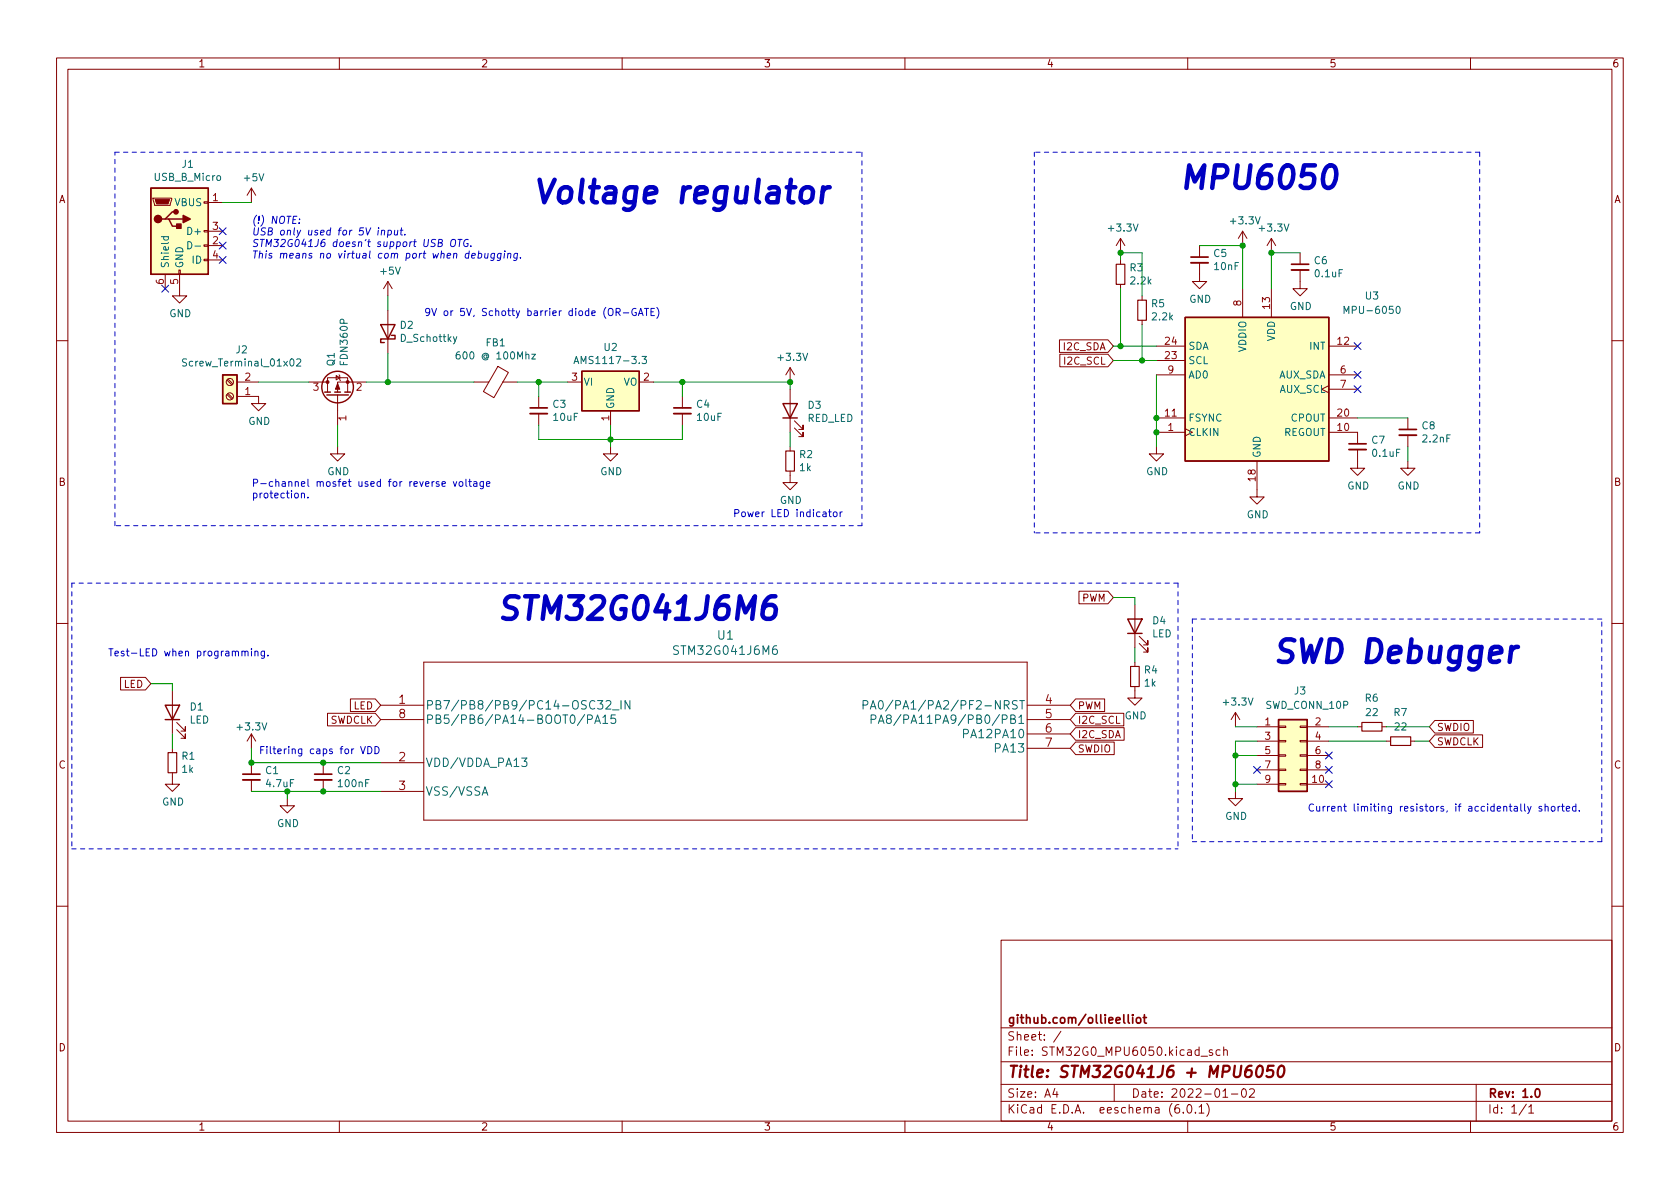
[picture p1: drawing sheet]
<svg xmlns="http://www.w3.org/2000/svg" width="297mm" height="210mm" viewBox="0 0 297 210" stroke-linecap="round" stroke-linejoin="round" font-family="sans-serif">
<g fill="none" stroke="#840000" stroke-width=".18">
<path d="M10 10.2h277v190.1h-277zM12 12.2h273v186.1h-273zM60 10.2v2M110 10.2v2M160 10.2v2M210 10.2v2M260 10.2v2M27.1 35h3.3v.3l-.3 1h-2.8zM36.1 35.7h.7v.2h-.7zM36.8 35.8h2.6M44.4 33.3v2.5M44.4 33.3l-.7 1.2"/>
<path d="M44.4 33.3l.8 1.2M29.2 48.5v2.5M31.6 47.7h.3v.8h-.3zM31.7 48.5v3.8h1.3l-1.3 1.3-1.2-1.3h1.2M36.1 45.8h.7v.3h-.7zM36.1 43.3h.7v.3h-.7zM36.1 40.8h.7v.2h-.7zM36.8 43.4h2.6M36.8 40.9h2.6M36.8 46h2.6M68.6 49.8v2.5M68.6 54.9v7.6"/>
<path d="M68.6 49.8l-.8 1.2M68.6 49.8l.7 1.2M198.1 42.2l-.7 1.2M198.1 42.2v2.5M198.1 46v.7M198.1 50.3v.7M198.1 42.2l.8 1.2M201.9 52.3v.8M201.9 56.6v.8M212.1 46.5v3.3h1.3l-1.3 1.2-1.3-1.2h1.3M212.1 43.4v2.1M219.7 40.9v2.5"/>
<path d="M219.7 51v5.1M219.7 40.9l-.8 1.3M219.7 40.9l.8 1.3M224.8 42.2v2.5M224.8 51v5.1M224.8 42.2l-.8 1.2M224.8 42.2l.8 1.2M229.9 47.7v3.3h1.2l-1.2 1.3-1.3-1.3h1.3M229.9 44.7v2M10 60.2h2M40.1 67.2l.9 .9M40.1 69.8l.9 .8"/>
<path d="M40.3 67.1l.9 .8M40.3 69.6l.9 .8M41.9 70.1h3.8v1.3h1.3l-1.3 1.2-1.3-1.2h1.3M41.9 67.6h3.8M54.6 67.6h3.3M57.9 69.3v-2.5h3.6v2.5M59.4 66.4l.7 .4-.7 .4zM59.7 79v1.3h1.3l-1.3 1.2-1.3-1.2h1.3M59.7 69.8v5.4M59.9 66.3l.2 .1v.8l.1 .1M64.8 67.6h-5.1v1.7M83.8 67.6h2.6"/>
<path d="M88 64.8l1.9 1.1-2.6 4.4-1.8-1.1zM88.9 67.6h2.5M95.2 70.1v2M95.2 73.1v2.1M100.3 67.6h2.6M107.9 79v1.3h1.3l-1.3 1.2-1.2-1.2h1.2M107.9 72.6v2.6M113 67.6h2.6M120.6 70.1v2M120.6 73.1v2.1M139.7 65v2.6M139.7 68.8v7.6"/>
<path d="M139.7 79v.8M139.7 65l-.8 1.3M139.7 65l.8 1.3M140.5 75.7l1.5 1.5v-.8v.8h-.8M140.5 74.4l1.5 1.5v-.7v.7h-.8M187.3 60.1h8.6l.9 1.1-.9 1.1h-8.6zM187.4 62.6h8.5l.9 1.1-.9 1.2h-8.5zM204.5 79v1.3h1.2l-1.2 1.2-1.3-1.2h1.3M204.5 76.4h5M204.5 73.9h5M204.5 61.2h5M204.5 63.7h5"/>
<path d="M204.5 66.3h5M234.9 68.2l-1.2 .6 1.2 .7M234.9 76.4h5.1v2.1M234.9 73.9h5.1M234.9 61.2h5.1M234.9 66.3h5.1M234.9 68.8h5.1M240 79.5v3.3h1.3l-1.3 1.3-1.2-1.3h1.2M248.9 73.9v2M248.9 77v2M285 60.2h2M139.7 83.3v2h1.3l-1.3 1.3-1.3-1.3h1.3"/>
<path d="M222.2 81.5v6.4h1.3l-1.3 1.2-1.2-1.2h1.2M248.9 81.5v1.3h1.3l-1.3 1.3-1.3-1.3h1.3M10 110.2h2M21.3 119.8h4.4l1 1.1-1 1.1h-4.4zM74.9 117.1h106.7v27.9h-106.7zM190.8 104.5h5.1l.9 1.2-.9 1.1h-5.1zM200.7 106.9v7.6M200.7 117.1v.8M201.4 113.8l1.5 1.5v-.8v.8h-.7M201.4 112.5l1.5 1.5v-.7v.7h-.7M285 110.2h2M30.5 136.6v2.1h1.2l-1.2 1.2-1.3-1.2h1.3"/>
<path d="M30.5 122.2v7.6M30.5 132.3v.8M31.2 129l1.6 1.6v-.8v.8h-.8M31.2 127.8l1.6 1.5v-.8v.8h-.8M44.4 129.8l-.7 1.3M44.4 129.8v2.5M44.4 134.9v2M44.4 137.9v2M44.4 129.8l.8 1.3M57.1 134.9v2M57.1 137.9v2M57.9 126.1h8.5l.9 1.1-.9 1.2h-8.5z"/>
<path d="M62 123.6h4.4l.9 1.1-.9 1.1h-4.4zM67.3 124.7h7.6M67.3 134.9h7.6M67.3 139.9h7.6M67.3 127.2h7.6M181.6 124.7h7.6M181.6 127.2h7.6M181.6 129.8h7.6M181.6 132.3h7.6M190.2 128.7h8.6v2.2h-8.6l-1-1.1zM190.2 131.2h6.8v2.2h-6.8l-1-1.1zM190.2 126.1h8.5v2.3h-8.5l-1-1.2z"/>
<path d="M190.2 123.6h5.1v2.2h-5.1l-1-1.1zM200.7 121.4v2h1.2l-1.2 1.3-1.3-1.3h1.3M218.4 139.9v1.3h1.3l-1.3 1.3-1.2-1.3h1.2M218.4 126l-.7 1.2M218.4 126v2.5M218.4 126l.8 1.2M222.2 128.5h3.9M222.2 138.7h3.9M222.2 131.1h3.9M222.2 133.6h3.9M222.2 136.1h3.9M226.1 138.6h1.2v.2h-1.2z"/>
<path d="M226.1 136h1.2v.3h-1.2zM226.1 133.5h1.2v.2h-1.2zM226.1 130.9h1.2v.3h-1.2zM226.1 128.4h1.2v.2h-1.2zM229.9 138.6h1.2v.2h-1.2zM229.9 136h1.2v.3h-1.2zM229.9 133.5h1.2v.2h-1.2zM229.9 130.9h1.2v.3h-1.2zM229.9 128.4h1.2v.2h-1.2zM231.1 128.5h3.8M231.1 138.7h3.8M231.1 131.1h3.8"/>
<path d="M231.1 133.6h3.8M231.1 136.1h3.8M240 128.5h.8M244.3 128.5h.8M245.1 131.1h.8M249.4 131.1h.8M253.7 129.9h8.4v2.3h-8.4l-1-1.1zM253.7 127.4h6.8v2.2h-6.8l-1-1.1zM50.8 141.2v1.3h1.3l-1.3 1.3-1.3-1.3h1.3M10 160.2h2M177 166.3h108v32h-108zM285 160.2h2"/>
<path d="M60 198.3v2M110 198.3v2M160 198.3v2M177 194.8h108M177 191.8h108M177 187.8h108M177 181.8h108M186.5 192.5l-.4 1h1M186.9 193v1M187.6 182.4l-1.3 1.9M197 191.8v3M208.4 195.3a.59 .59 0 0 0-.7 .7v.5l.2 .3h.4l.2-.1 .1-.5-.2-.2-.4-.1-.3 .3"/>
<path d="M209.2 196.7v.1M210 198.3v2M210.1 195.4l.1-.1a.81 .81 0 0 1 .6 .7 .81 .81 0 0 1-.3 .8h-.1a.81 .81 0 0 1-.6-.6 .81 .81 0 0 1 .3-.8zM211.4 196.7v.1M212 195.8l.4-.5v1.5M212 196.8h.9M212.4 186.8h1.1M213.4 195.1a1.72 1.72 0 0 1 0 2.3M214.4 185.7l-.4-.1-.2 .2 .1 .3 .5 .1v.4h-.6M215.7 185.7l-.4-.1-.3 .3v.4l.1 .3h.6M216.2 194h.9M216.4 185.8l.2-.2 .3 .1 .1 .9"/>
<path d="M216.4 185.1v1.5M217.7 193.5h1.2M219.7 192.6l.2-.1a.81 .81 0 0 1 .5 .7 .81 .81 0 0 1-.3 .8h-.1a.81 .81 0 0 1-.6-.6 .81 .81 0 0 1 .3-.8zM220.9 192.7l.6-.2 .2 .2 .1 .3-.9 1h.9M260 198.3v2M261 191.8v6.5M269.9 195.3l-1.3 1.9M270.3 195.8l.4-.5v1.5M270.3 196.8h.9"/>
<circle cx="40.6" cy="67.6" r=".63"/>
<circle cx="40.6" cy="70.1" r=".63"/>
</g>
<g fill="none" stroke="#840000" stroke-width=".3">
<path d="M210.6 45.5h3M228.3 46.7h3.1M93.7 72.1h3.1M119.1 72.1h3.1M238.5 78.5h3.1M247.4 75.9h3M42.9 136.9h3.1M55.6 136.9h3.1M199.5 179.4v1.3l.2 .2M200.3 179.4v.2M200.3 179.9v1M202.1 179.9h.6"/>
<path d="M202.3 179.4v1.3l.4 .2M201 180.1l.2-.2 .4 .2 .1 .5-.1 .3h-.4l-.2-.1zM271.6 192.6l.2-.1a.82 .82 0 0 1 .6 .7 .82 .82 0 0 1-.3 .8h-.2a.81 .81 0 0 1-.6-.6 .81 .81 0 0 1 .3-.8z"/>
</g>
<path d="M221.3 188.5a.91 .91 0 0 0-1.1 .8l-.1 .8 .2 .3a.66 .66 0 0 0 1-.3v-.5l-.1-.3a.66 .66 0 0 0-1 .3M222.4 188.7a.46 .46 0 0 1 .5-.2 .46 .46 0 0 1 .3 .3 1.15 1.15 0 0 1-.7 1.7l-.2-.1a1.54 1.54 0 0 1 .1-1.7zM225.2 188.5h-1l-.2 .9 .3-.2 .7 .1 .1 .3-.1 .7-.3 .2h-.5l-.3-.2M226.2 188.7a.46 .46 0 0 1 .5-.2 .46 .46 0 0 1 .3 .3 1.15 1.15 0 0 1-.7 1.7l-.2-.1a1.54 1.54 0 0 1 .1-1.7z" fill="none" stroke="#840000" stroke-width=".4"/>
<g fill="#ffffc2" stroke="#ffffc2" stroke-width=".18">
<path d="M26.7 33.3h10.1v15.2h-10.1z"/>
<path d="M102.9 65.7h10.1v6.9h-10.1z"/>
<path d="M209.5 56.1h25.4v25.4h-25.4z"/>
<path d="M39.4 66.3h2.5v5.1h-2.5z"/>
<path d="M226.1 127.2h5v12.7h-5z"/>
</g>
<g fill="none" stroke="#840000" stroke-width=".25">
<path d="M26.7 33.3h10.1v15.2h-10.1zM29.2 38.7h.6l.7 1.3h1.2M29.8 38.7h2.6M31.1 37.5h-.6l-1.3 1.2h-.6M67.3 57.4h2.5l-1.2 2.5zM69.2 59.3h.6v.6h-2.5v.7h.6M209.5 56.1h25.4v25.4h-25.4zM39.4 66.3h2.5v5.1h-2.5zM57.4 69.3h1M57.8 69.8h3.8M59.2 69.3h1M61 69.3h1"/>
<path d="M102.9 65.7h10.1v6.9h-10.1zM138.4 71.4h2.6l-1.3 2.5zM138.4 73.9h2.6M199.4 109.5h2.5l-1.2 2.5zM199.4 112h2.5M29.2 124.7h2.5l-1.2 2.5zM29.2 127.2h2.5M226.1 127.2h5v12.7h-5z"/>
<circle cx="59.7" cy="68.4" r="2.79"/>
</g>
<g fill="#840000" stroke="#840000" stroke-width=".25">
<path d="M32.4 38.1l1.3 .6-1.3 .7z"/>
<path d="M31.2 39.6h.8v.8h-.8z"/>
<circle cx="27.9" cy="38.7" r=".63"/>
<circle cx="31.1" cy="37.5" r=".38"/>
</g>
<g fill="#840000" stroke="#840000" stroke-width=".18">
<path d="M27.4 35.3h2.6l-.3 .8h-2z"/>
<path d="M59.7 67.8l.4 1h-.8z"/>
<circle cx="61.5" cy="67.6" r=".25"/>
<circle cx="57.9" cy="67.6" r=".25"/>
</g>
<g fill="none" stroke="#006464" stroke-width=".18">
<path d="M28.5 41.9h1.3M29 41.9l-.1 .3 .3 .3 .5-.2v-.4M33.2 42.7a.64 .64 0 0 1 .7 .7 .64 .64 0 0 1-.7 .6zM34.5 43.5h.9M80.8 59.5l-.5 1.2-.1 .1M237.6 55.4v-1.2l.5 .9 .4-.9v1.2M247 54.2h.1a.68 .68 0 0 1 .5 .6 .68 .68 0 0 1-.5 .6 .84 .84 0 0 1-.1-1.2zM33 63.5h-.5l-.2 .1v.3l.6 .3 .1 .3-.3 .2h-.4M52.5 63.6l.4-.1 .3 .3-.8 .9h.8M81.2 62.2l-.3 .1a.86 .86 0 0 0 0 1.2l.4-.1 .1-.5-.3-.2h-.2l-.3 .2M94 62.6h.7l-.7 .9h.7M101.5 64.3l.4-1.3 .4 1.3"/>
<path d="M101.6 63.9h.6M113.5 63h.8l-.4 .5 .3 .1v.6l-.1 .1-.6-.1M92.2 134h1l-.5 .6 .4 .2v.6l-.2 .1h-.4l-.3-.1M103.9 127.2l.7-.1 .1-.2v-.3l-.3-.2h-.5v1.5M105.2 127.9l.5-1.5 .5 1.5M105.3 127.5h.7M105.7 123.9h.9l-.5 .6 .4 .1v.6l-.2 .2h-.4l-.2-.2M106.6 126.9l.4-.5v1.5M106.6 127.9h.8M107.2 124l.5-.1 .2 .1 .1 .3-.9 1.1h.9M108.3 125.5h1.1M108.8 126.4h-.7l-.1 .7 .2-.1 .5 .1 .2 .2-.1 .5-.2 .1-.6-.1"/>
<path d="M109.8 123.9v1.5M111.4 123.9v1.5l-.9-1.5v1.5M152.6 124.7l.7-.1 .1-.2v-.4l-.2-.1h-.6v1.5M153.9 125.4l.5-1.5 .5 1.5M154 127.2l.7-.1 .2-.2-.1-.3-.2-.2h-.6v1.5M154 125h.7M155.3 127.9l.5-1.5 .5 1.5M155.4 124l.3-.1a.81 .81 0 0 1 .5 .6 .81 .81 0 0 1-.3 .8l-.1 .1a.81 .81 0 0 1-.4-1.4zM155.4 127.5h.8M157 127.1l-.3-.3 .1-.2 .2-.2 .4 .1 .2 .2-.1 .2-.6 .2-.2 .3v.2l.3 .3h.4l.2-.3-.1-.4-.2-.1M157.9 123.8l-1.3 1.9M170.4 129.8l.7-.1 .1-.2-.1-.4-.2-.1h-.5v1.5"/>
<path d="M85.3 140.6l.5-1.5 .5 1.5"/>
</g>
<path d="M197.4 46.7h1.5v3.6h-1.5zM201.2 53.1h1.5v3.5h-1.5zM138.9 79.8h1.6v3.5h-1.6zM199.9 117.9h1.5v3.5h-1.5zM29.7 133.1h1.5v3.5h-1.5zM240.8 127.8h3.5v1.5h-3.5zM245.9 130.3h3.5v1.5h-3.5z" fill="none" stroke="#840000" stroke-width=".2"/>
<path d="M210.6 46.5h3M228.3 47.7h3.1M93.7 73.1h3.1M119.1 73.1h3.1M238.5 79.5h3.1M247.4 77h3M42.9 137.9h3.1M55.6 137.9h3.1" fill="none" stroke="#840000" stroke-width=".33"/>
<g fill="none" stroke="#0000c2" stroke-width=".18">
<path d="M52.9 39.4v.1M53 38.7v.1M45.7 42.4l-.5-.1-.3 .3 .1 .3 .5 .2v.4l-.2 .1-.5-.1M46.4 42.3l-.2 1.3M47 43.6l.2-1.3 .3 .9 .5-.9-.1 1.3M48.5 42.3h.8l-.5 .5 .4 .1-.1 .6-.2 .1-.5-.1M49.8 42.5l.5-.2 .1 .2 .1 .2-.9 .9h.7M51.7 42.4a.63 .63 0 0 0-.8 .4 .63 .63 0 0 0 .5 .8l.2-.1 .1-.4h-.3M52.4 42.5l.3-.2a.75 .75 0 0 1-.3 1.3l-.2-.1v-.4zM53.8 42.3l-.4 .9h.7M54 42.8l-.1 .8M54.5 43.6h.7"/>
<path d="M54.6 42.7l.4-.4-.1 1.3M56.3 42.3l-.2 1.1-.4 .2M57.5 42.3l-.4 .1a.88 .88 0 0 0-.2 1.2l.5-.1 .1-.4-.2-.3h-.3l-.2 .3M59.6 42.8h-.5l-.2 .6 .2 .2 .4-.1M59.6 42.3l-.1 1.3M60.2 42.9l.2-.1 .3 .1v.5l-.1 .1-.3 .1-.2-.1zM61.2 43.2l.6-.1v-.3h-.3l-.3 .1v.6h.5M62.8 42.8h-.3l-.2 .2 .5 .2-.1 .3h-.4M63.4 42.9l.2-.1h.3v.8M63.4 42.8l-.1 .8M65 42.8h.5M65.3 42.3l-.2 1.1 .3 .2"/>
<path d="M66.9 40.7l-.1 .9M66.9 40.3v.1M67.3 42.8h-.3l-.2 .2 .5 .2-.1 .3h-.5M67.5 40.8l.2-.1 .3 .1-.1 .8M67.5 40.7l-.1 .9M67.9 42.8v.7l.3 .1 .2-.1M68.5 42.8l-.1 .8M68.6 40.8h.5l.1 .5-.3 .3-.3-.1M68.6 40.7l-.1 1.3M69.1 42.8h.4l.1 .6-.3 .2-.3-.1M69.1 42.8l-.2 1.2M69.8 40.7v.8l.3 .1 .2-.2"/>
<path d="M70.2 42.8h.5l.1 .6-.3 .2-.4-.1M70.2 42.8l-.1 1.2M70.3 40.7l-.1 .9M70.8 40.7h.4M71 40.3l-.1 1.1 .2 .2M71.4 42.9l.2-.1 .3 .1v.5l-.1 .1-.4 .1-.1-.1zM71.6 41.4v.2M72.5 42.8l-.1 .8M72.9 42.8l-.4 .2M73.1 42.8h.5M73.4 42.3l-.2 1.1 .3 .2M75.1 42.3l-.2 1.1 .2 .2h.3l.2-.2 .2-1.1"/>
<path d="M77 42.4l-.4-.1-.2 .2-.1 .3 .5 .3 .1 .3-.3 .2-.4-.1M77.5 42.9h.6l.1-.2v-.2l-.6-.2-.2 1.3 .7-.1 .1-.3-.3-.3M79.8 42.5l.3-.2 .3 .1a.75 .75 0 0 1-.5 1.2l-.1-.1a.95 .95 0 0 1 0-1zM81 42.3h.7M81.3 42.3l-.1 1.3M82.8 42.4a.63 .63 0 0 0-.8 .4 .63 .63 0 0 0 .5 .8l.2-.1 .1-.4h-.3M83.3 43.5l-.1 .1M83.4 45.2l.6-.1v-.2l-.4-.1-.2 .2v.6h.5M84.6 44.9h.5v.5l-.2 .2h-.4M84.7 44.4l-.2 1.2M85.8 44.8l-.1 .8h.3l.2-.1M86.3 44.8l-.1 .8"/>
<path d="M87.4 44.9h-.4l-.2 .5 .2 .2h.4M87.5 44.8l-.2 1-.2 .3-.3-.1M88.6 44.9l-.4-.1-.2 .2v.6h.5M88.6 44.8l-.1 1-.3 .3-.3-.1M89.2 44.8l-.1 .8M89.3 44.4l-.1 .1M89.8 44.9l.2-.1 .3 .1v.7M89.8 44.8l-.1 .8M91.5 44.9h-.5l-.2 .5 .2 .2h.4M91.5 44.8l-.1 1-.3 .3-.3-.1M92 45.5v.1M108.9 55.2l.6-.1 .2-.1-.1-.3-.7-.2v1.3"/>
<path d="M109.2 55.2l.5 .6M110.2 55.3h1M112.4 54.6a.59 .59 0 0 0-.7 .6 .59 .59 0 0 0 .7 .5l.1-.4h-.2M112.9 55.8l.4-1.3 .4 1.3M113 55.4h.6M114 54.5h.7M114.3 54.5v1.3M115.1 55.1h.4M115.7 54.5h-.6v1.3h.6M116.1 54.4a1.46 1.46 0 0 1 0 1.9M53.3 87.3l.2-.1 .3 .1v.8M53.3 87.2v.9"/>
<path d="M54.4 87.9v.2M78.2 85.6l.6-.1-.1-.3h-.4l-.1 .1v.6h.5M80.1 85.2l.3 .8 .4-.8M81.3 85.2h.3l.2 .2v.4l-.2 .2-.3-.1-.1-.1zM82.4 84.7v1.1l.2 .2M82.9 85.2h.5M83 84.7v1.1l.4 .2M83.8 85.2h.5v.8M84.3 85.5h-.4l-.2 .2 .2 .3 .4-.1M85.5 85.2v1l-.3 .2h-.3M85.5 85.2h-.4l-.2 .2 .1 .5h.5M86 85.6l.6-.1v-.3h-.4l-.2 .1 .1 .6h.5"/>
<path d="M146.5 90.5h.5M146.7 90.1v1.1l.3 .2M147.5 90.6l.3-.1 .2 .3v.3l-.2 .3-.3-.1-.2-.2zM148.5 90.5v.9M148.9 90.5l-.4 .3M42.8 115.3l.2-.2 .3 .1v.8M43.3 115.3l.2-.2 .3 .1 .1 .8M44.5 114.7v.1M44.5 115.1v.9M45.1 115.3l.2-.2 .3 .1v.8M45.1 115.1v.9M46.8 115.1v1.1l-.3 .2h-.3"/>
<path d="M46.8 115.2l-.4-.1-.2 .3 .1 .5h.5M47.4 115.9v.1M63.8 132l.4 1.3 .4-1.3M65 132a.64 .64 0 0 1 .8 .6 .64 .64 0 0 1-.8 .7zM66.3 132a.64 .64 0 0 1 .7 .6 .64 .64 0 0 1-.7 .7zM269.6 142.2v1.1l.1 .1M270.1 142.6l.3 .8M270.7 142.6l-.4 1.1-.2 .2M272.6 142.7l-.3-.1-.2 .2 .1 .2 .4 .1v.3h-.5M273.2 142.7l.2-.1 .3 .1v.7M273.2 142.2v1.2M274.3 142.7l.2-.1 .4 .1v.5l-.1 .2h-.3l-.2-.1z"/>
<path d="M275.5 142.6v.8M275.8 142.6l-.3 .2M276.1 142.6h.5M276.3 142.2v1.1l.3 .1M276.9 143l.6-.1v-.2l-.4-.1-.2 .2 .1 .6h.5M278.6 142.7l-.3-.1-.3 .2 .1 .6h.5M278.6 142.2v1.2M279.2 143.3v.1"/>
</g>
<path d="M141.9 33.5a1.03 1.03 0 0 1 1.1-.4 1.03 1.03 0 0 1 .8 .8l-.2 1.1a1.09 1.09 0 0 1-1 .8 1.09 1.09 0 0 1-1.1-.8l.2-1.1zM145.6 33.1l-.4 2.7M146.7 33.1a1.18 1.18 0 0 0-1.2 .8M234.5 29.6a.91 .91 0 0 1 1-.4 .91 .91 0 0 1 .7 .8 2.6 2.6 0 0 1-1.2 3.2 .88 .88 0 0 1-1-.7 3.6 3.6 0 0 1 .5-2.9zM137.1 105.4a1.81 1.81 0 0 0-2.1 1.8l-.2 1.5 .3 .5a1.31 1.31 0 0 0 2-.5l.1-1-.3-.5a1.31 1.31 0 0 0-2 .5M268.4 114.4a1.17 1.17 0 0 0-1.2 .8" fill="none" stroke="#0000c2" stroke-width=".8"/>
<g fill="none" stroke="#0000c2" stroke-width=".18" stroke-dasharray=".8 .8">
<path d="M20.3 26.9h132.1M152.4 26.9v66.1M182.9 26.9v67.3M261.6 26.9v67.3M261.6 26.9h-78.7M20.3 93v-66.1M152.4 93h-132.1M261.6 94.2h-78.7M12.7 103.1v47M208.3 103.1h-195.6M208.3 103.1v47M210.8 109.5v39.3"/>
<path d="M283.2 109.5h-72.4M12.7 150.1h195.6M210.8 148.8h72.4M283.2 148.8v-39.3"/>
</g>
<g fill="none" stroke="#009600" stroke-width=".18">
<path d="M39.4 35.8h5M68.6 52.3v2.6M198.1 46v-1.3h3.8v7.6M198.1 51v10.2M201.9 57.4v6.3M212.1 43.4h7.6v7.6M229.9 44.7h-5.1v6.3M45.7 67.6h8.9M59.7 75.2v3.8M64.8 67.6h19M68.6 62.5v5.1M91.4 67.6h8.9"/>
<path d="M95.2 67.6v2.5M95.2 75.2v2.5h25.4v-2.5M107.9 75.2v3.8M115.6 67.6h24.1v1.2M120.6 67.6v2.5M139.7 76.4v2.6M196.8 63.7h7.7M196.8 61.2h7.7M204.5 66.3v12.7M240 73.9h8.9M248.9 79v2.5M196.8 105.7h3.9v1.2"/>
<path d="M200.7 114.5v2.6M26.7 120.9h3.8v1.3M30.5 129.8v2.5M44.4 132.3v2.6h22.9M44.4 139.9h22.9M50.8 139.9v1.3M218.4 128.5h3.8M218.4 138.7h3.8M218.4 133.6h3.8M222.2 131.1h-3.8v8.8M234.9 128.5h5.1M234.9 131.1h10.2"/>
<path d="M245.1 128.5h7.6M250.2 131.1h2.5"/>
</g>
<g fill="none" stroke="#000084" stroke-width=".18">
<path d="M28.6 50.4l1.2 1.3M29.8 50.4l-1.2 1.3M38.8 42.8l1.2 1.2M38.8 45.4l1.2 1.2M38.8 40.3l1.2 1.2M40 40.3l-1.2 1.2M40 42.8l-1.2 1.2M40 45.4l-1.2 1.2M239.4 60.6l1.2 1.2M239.4 68.2l1.2 1.2M239.4 65.7l1.2 1.2M240.6 60.6l-1.2 1.2"/>
<path d="M240.6 68.2l-1.2 1.2M240.6 65.7l-1.2 1.2M221.6 135.5l1.3 1.2M222.9 135.5l-1.3 1.2M234.3 135.5l1.3 1.2M234.3 133l1.3 1.2M234.3 138.1l1.3 1.2M235.6 135.5l-1.3 1.2M235.6 133l-1.3 1.2M235.6 138.1l-1.3 1.2"/>
</g>
<g fill="#009600" stroke="#009600" stroke-width=".18">
<circle cx="219.7" cy="43.4" r=".46"/>
<circle cx="224.8" cy="44.7" r=".46"/>
<circle cx="120.6" cy="67.6" r=".46"/>
<circle cx="139.7" cy="67.6" r=".46"/>
<circle cx="95.2" cy="67.6" r=".46"/>
<circle cx="107.9" cy="77.7" r=".46"/>
<circle cx="198.1" cy="61.2" r=".46"/>
<circle cx="198.1" cy="44.7" r=".46"/>
<circle cx="218.4" cy="138.7" r=".46"/>
<circle cx="218.4" cy="133.6" r=".46"/>
<circle cx="57.1" cy="134.9" r=".46"/>
<circle cx="204.5" cy="73.9" r=".46"/>
<circle cx="201.9" cy="63.7" r=".46"/>
<circle cx="204.5" cy="76.4" r=".46"/>
<circle cx="68.6" cy="67.6" r=".46"/>
<circle cx="44.4" cy="134.9" r=".46"/>
<circle cx="50.8" cy="139.9" r=".46"/>
<circle cx="57.1" cy="139.9" r=".46"/>
</g>
<g font-size="5.6" fill="#0000c2">
<text x="94" y="36">Voltage regulator</text>
<text x="208.3" y="33.4">MPU6050</text>
<text x="87.6" y="109.6">STM32G041J6M6</text>
<text x="224.8" y="117.2">SWD Debugger</text>
</g>
<text font-size="2.8" fill="#840000" x="178" y="190.6">Title: STM32G041J6 + MPU6050</text>
<g font-size="2.1" fill="#006464">
<text x="126.9" y="113.1">U1</text>
<text x="119.6" y="115.8">STM32G041J6M6</text>
<text x="75.2" y="125.5">PB7/PB8/PB9/PC14-OSC32_IN</text>
<text x="157.2" y="125.5">PA0/PA1/PA2/PF2-NRST</text>
<text x="75.2" y="128">PB5/PB6/PA14-BOOT0/PA15</text>
<text x="158.2" y="128">PA8/PA11PA9/PB0/PB1</text>
<text x="170.9" y="130.5">PA12PA10</text>
<text x="75.2" y="135.6">VDD/VDDA_PA13</text>
<text x="176.1" y="133.1">PA13</text>
<text x="75.2" y="140.7">VSS/VSSA</text>
</g>
<g font-size="2.1" fill="#a90000">
<text x="70.5" y="124.5">1</text>
<text x="184.8" y="124.5">4</text>
<text x="70.5" y="127">8</text>
<text x="184.8" y="127">5</text>
<text x="184.8" y="129.5">6</text>
<text x="70.5" y="134.6">2</text>
<text x="184.8" y="132.1">7</text>
<text x="70.5" y="139.7">3</text>
</g>
<g font-size="2.1" fill="#840000">
<text x="178" y="184">Sheet: /</text>
<text x="178" y="181">github.com/ollieelliot</text>
<text x="178" y="186.7">File: STM32G0_MPU6050.kicad_sch</text>
<text x="178" y="196.9">KiCad E.D.A. eeschema (6.0.1)</text>
<text x="178" y="194.1">Size: A4</text>
<text x="200" y="194.1">Date: 2022-01-02</text>
<text x="263" y="194.1">Rev: 1.0</text>
<text x="263" y="196.9">Id: 1/1</text>
</g>
<g font-size="1.8" fill="#840000">
<text x="35" y="11.9">1</text>
<text x="85" y="11.9">2</text>
<text x="135" y="11.9">3</text>
<text x="185" y="11.9">4</text>
<text x="235" y="11.9">5</text>
<text x="285" y="11.9">6</text>
<text x="10.3" y="35.9">A</text>
<text x="285.3" y="35.9">A</text>
<text x="188.1" y="61.9">I2C_SDA</text>
<text x="188.3" y="64.5">I2C_SCL</text>
<text x="10.3" y="85.9">B</text>
<text x="285.3" y="85.9">B</text>
<text x="191.3" y="106.4">PWM</text>
<text x="21.9" y="121.6">LED</text>
<text x="62.5" y="125.4">LED</text>
<text x="190.5" y="125.4">PWM</text>
<text x="58.3" y="128">SWDCLK</text>
<text x="190.5" y="130.5">I2C_SDA</text>
<text x="190.5" y="128">I2C_SCL</text>
<text x="254" y="131.8">SWDCLK</text>
<text x="254" y="129.2">SWDIO</text>
<text x="10.3" y="135.9">C</text>
<text x="190.5" y="133.1">SWDIO</text>
<text x="285.3" y="135.9">C</text>
<text x="10.3" y="185.9">D</text>
<text x="285.3" y="185.9">D</text>
<text x="35" y="199.9">1</text>
<text x="85" y="199.9">2</text>
<text x="135" y="199.9">3</text>
<text x="185" y="199.9">4</text>
<text x="235" y="199.9">5</text>
<text x="285" y="199.9">6</text>
</g>
<g font-size="1.8" fill="#006464">
<text x="32.2" y="29.7">J1</text>
<text x="27.4" y="32">USB_B_Micro</text>
<text x="43.2" y="32">+5V</text>
<text x="30.9" y="36.4">VBUS</text>
<text x="33.5" y="41.5">D+</text>
<text x="196.2" y="40.9">+3.3V</text>
<text x="217.8" y="39.7">+3.3V</text>
<text x="222.8" y="40.9">+3.3V</text>
<text x="29.8" y="47.5" transform="rotate(-90 29.8 47.5)">Shield</text>
<text x="32.4" y="47.5" transform="rotate(-90 32.4 47.5)">GND</text>
<text x="34" y="46.6">ID</text>
<text x="199.8" y="48">R3</text>
<text x="214.6" y="45.4">C5</text>
<text x="214.8" y="47.7">10nF</text>
<text x="232.4" y="46.7">C6</text>
<text x="67.4" y="48.6">+5V</text>
<text x="200" y="50.3">2.2k</text>
<text x="210.3" y="53.5">GND</text>
<text x="232.6" y="49">0.1uF</text>
<text x="241.4" y="53">U3</text>
<text x="29.9" y="56.1">GND</text>
<text x="70.8" y="58.1">D2</text>
<text x="203.6" y="54.3">R5</text>
<text x="203.8" y="56.6">2.2k</text>
<text x="228" y="54.8">GND</text>
<text x="238.3" y="55.5">MPU-6050</text>
<text x="33" y="64.8">Screw_Terminal_01x02</text>
<text x="41.7" y="62.5">J2</text>
<text x="59.2" y="64.7" transform="rotate(-90 59.2 64.7)">Q1</text>
<text x="61.5" y="64.4" transform="rotate(-90 61.5 64.4)">FDN360P</text>
<text x="70.9" y="60.4">D_Schottky</text>
<text x="81.6" y="63.5">600 @ 100Mhz</text>
<text x="86" y="61.2">FB1</text>
<text x="102.5" y="64.4">AMS1117-3.3</text>
<text x="106.8" y="62">U2</text>
<text x="137.7" y="63.8">+3.3V</text>
<text x="210.1" y="64.4">SCL</text>
<text x="210.1" y="61.8">SDA</text>
<text x="220.3" y="62.2" transform="rotate(-90 220.3 62.2)">VDDIO</text>
<text x="225.4" y="60.4" transform="rotate(-90 225.4 60.4)">VDD</text>
<text x="231.6" y="61.8">INT</text>
<text x="103.1" y="68.2">VI</text>
<text x="110.2" y="68.2">VO</text>
<text x="210.1" y="66.9">AD0</text>
<text x="226" y="66.9">AUX_SDA</text>
<text x="226.2" y="69.5">AUX_SCL</text>
<text x="43.9" y="75.1">GND</text>
<text x="97.8" y="72.1">C3</text>
<text x="97.9" y="74.4">10uF</text>
<text x="108.6" y="72.4" transform="rotate(-90 108.6 72.4)">GND</text>
<text x="123.2" y="72.1">C4</text>
<text x="123.3" y="74.4">10uF</text>
<text x="142.7" y="74.6">RED_LED</text>
<text x="142.9" y="72.3">D3</text>
<text x="210.1" y="77.1">CLKIN</text>
<text x="210.1" y="74.5">FSYNC</text>
<text x="226.9" y="77.1">REGOUT</text>
<text x="228.3" y="74.5">CPOUT</text>
<text x="251.4" y="75.9">C8</text>
<text x="141.4" y="81">R2</text>
<text x="141.4" y="83.3">1k</text>
<text x="222.9" y="81" transform="rotate(-90 222.9 81)">GND</text>
<text x="242.6" y="78.5">C7</text>
<text x="242.8" y="80.8">0.1uF</text>
<text x="251.7" y="78.2">2.2nF</text>
<text x="57.9" y="84">GND</text>
<text x="106.1" y="84">GND</text>
<text x="137.9" y="89.1">GND</text>
<text x="202.6" y="84">GND</text>
<text x="238.2" y="86.6">GND</text>
<text x="247.1" y="86.6">GND</text>
<text x="220.4" y="91.6">GND</text>
<text x="203.7" y="112.7">LED</text>
<text x="203.8" y="110.4">D4</text>
<text x="202.3" y="119.1">R4</text>
<text x="33.6" y="125.6">D1</text>
<text x="202.4" y="121.4">1k</text>
<text x="216.5" y="124.8">+3.3V</text>
<text x="223.9" y="125.3">SWD_CONN_10P</text>
<text x="228.9" y="122.8">J3</text>
<text x="241.4" y="124.1">R6</text>
<text x="33.5" y="127.9">LED</text>
<text x="42.1" y="129.2">+3.3V</text>
<text x="198.8" y="127.2">GND</text>
<text x="241.6" y="126.6">22</text>
<text x="246.5" y="126.6">R7</text>
<text x="246.6" y="129.2">22</text>
<text x="32.2" y="134.3">R1</text>
<text x="32.2" y="136.6">1k</text>
<text x="47" y="136.9">C1</text>
<text x="59.7" y="136.9">C2</text>
<text x="28.6" y="142.4">GND</text>
<text x="47.2" y="139.2">4.7uF</text>
<text x="59.9" y="139.2">100nF</text>
<text x="49" y="146.2">GND</text>
<text x="216.6" y="145">GND</text>
</g>
<g font-size="1.8" fill="#a90000">
<text x="37.6" y="35.6">1</text>
<text x="37.6" y="40.6">3</text>
<text x="37.6" y="43.2">2</text>
<text x="37.6" y="45.7">4</text>
<text x="29" y="50.3" transform="rotate(-90 29 50.3)">6</text>
<text x="31.5" y="50.3" transform="rotate(-90 31.5 50.3)">5</text>
<text x="219.5" y="54.1" transform="rotate(-90 219.5 54.1)">8</text>
<text x="224.5" y="54.6" transform="rotate(-90 224.5 54.6)">13</text>
<text x="206" y="63.5">23</text>
<text x="206" y="61">24</text>
<text x="236.5" y="61">12</text>
<text x="43.3" y="69.8">1</text>
<text x="43.3" y="67.3">2</text>
<text x="55.4" y="69.1">3</text>
<text x="63" y="69.1">2</text>
<text x="101.1" y="67.3">3</text>
<text x="113.8" y="67.3">2</text>
<text x="206.5" y="66">9</text>
<text x="237" y="66">6</text>
<text x="237" y="68.6">7</text>
<text x="61.2" y="74.4" transform="rotate(-90 61.2 74.4)">1</text>
<text x="107.7" y="74.4" transform="rotate(-90 107.7 74.4)">1</text>
<text x="206" y="73.7">11</text>
<text x="206.5" y="76.2">1</text>
<text x="236.5" y="76.2">10</text>
<text x="236.5" y="73.7">20</text>
<text x="222" y="85.1" transform="rotate(-90 222 85.1)">18</text>
<text x="223.7" y="128.3">1</text>
<text x="223.7" y="130.8">3</text>
<text x="232.6" y="128.3">2</text>
<text x="232.6" y="130.8">4</text>
<text x="223.7" y="133.3">5</text>
<text x="223.7" y="135.9">7</text>
<text x="232.6" y="133.3">6</text>
<text x="232.6" y="135.9">8</text>
<text x="223.7" y="138.4">9</text>
<text x="232.1" y="138.4">10</text>
</g>
<g font-size="1.8" fill="#0000c2">
<text x="44.4" y="39.6">(!) NOTE:</text>
<text x="44.4" y="41.6">USB only used for 5V input.</text>
<text x="44.4" y="45.7">This means no virtual com port when debugging.</text>
<text x="74.9" y="55.9">9V or 5V, Schotty barrier diode (OR-GATE)</text>
<text x="44.4" y="86.1">P-channel mosfet used for reverse voltage</text>
<text x="44.4" y="88.1">protection.</text>
<text x="129.5" y="91.4">Power LED indicator</text>
<text x="19" y="116.1">Test-LED when programming.</text>
<text x="45.7" y="133.3">Filtering caps for VDD</text>
<text x="231.1" y="143.5">Current limiting resistors, if accidentally shorted.</text>
</g>
</svg>
